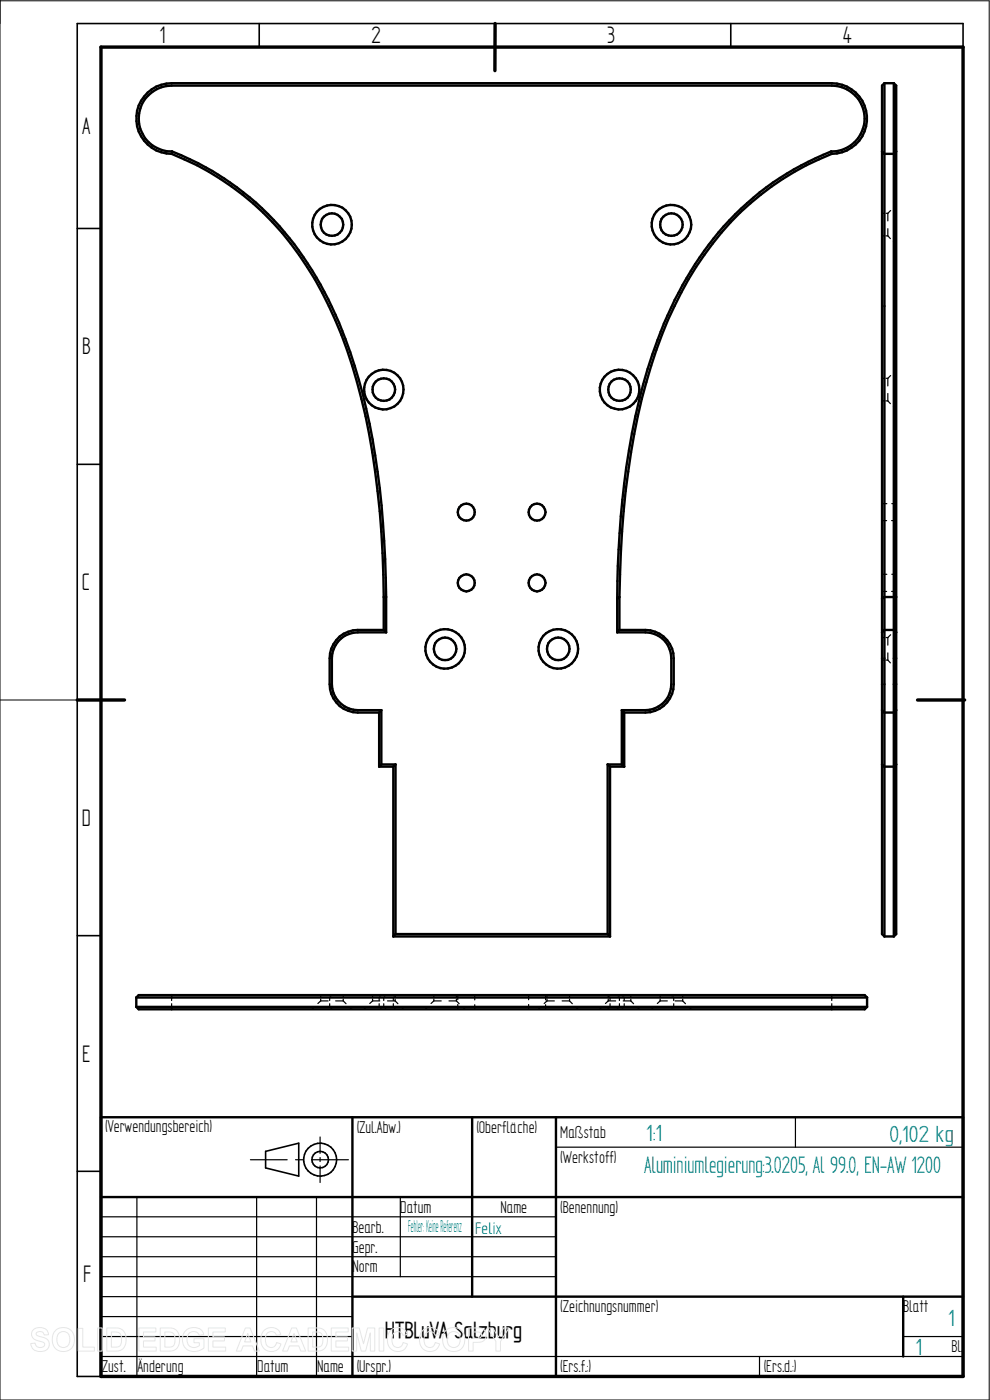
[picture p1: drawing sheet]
<svg xmlns="http://www.w3.org/2000/svg" width="210mm" height="297mm" viewBox="0 0 210 297" stroke-linecap="round" stroke-linejoin="round" font-family="sans-serif">
<path d="M0 0v297h209.8v-296.8h-209.8M0 148.5h16.4" fill="none" stroke="#000" stroke-width=".21"/>
<g fill="none" stroke="#000" stroke-width=".34">
<path d="M55 5v5M105 5v5M155 5v5M204.3 10v-5h-187.9v287h5M16.4 48.5h5M16.4 98.5h5M16.4 148.5h5M16.4 198.5h5M16.4 248.5h5M56.3 244.3l7.1-1.8v7l-7.1-1.7z"/>
<circle cx="67.9" cy="246" r="3.5"/>
<circle cx="67.9" cy="246" r="1.76"/>
</g>
<path d="M21.4 10h182.9v282h-182.9zM105 5v10M16.4 148.5h10M194.6 148.5h10" fill="none" stroke="#000" stroke-width=".72"/>
<g fill="none" stroke="#000" stroke-width=".51">
<path d="M187.6 17.7h2M187.6 17.7l-.5 .5v180l.5 .5M187.6 17.7v181M189.6 17.7v181M189.6 17.7l.5 .5v180l-.5 .5M36.4 32.6a60.3 60.3 0 0 1 30.4 26.7 110.7 110.7 0 0 1 12.8 40.8 202.2 202.2 0 0 1 1.8 26.6M36.4 32.6a7.5 7.5 0 0 1-7.5-7.5 7.5 7.5 0 0 1 7.5-7.4h140a7.5 7.5 0 0 1 7.5 7.4 7.5 7.5 0 0 1-7.5 7.5M36.5 32.1a61.2 61.2 0 0 1 31.5 28.3 108.1 108.1 0 0 1 11.6 36.2 211.2 211.2 0 0 1 2.3 30.1M36.5 32.1a7 7 0 0 1-7.1-6.9 7 7 0 0 1 7-7h140a7 7 0 0 1 7 7 7 7 0 0 1-7.1 6.9M36.5 32.1l-.1 .5M176.3 32.1a61.5 61.5 0 0 0-32.3 30 107.7 107.7 0 0 0-10.6 33.4 198.5 198.5 0 0 0-2.5 31.5M176.3 32.1l.1 .5"/>
<path d="M176.4 32.6a60.3 60.3 0 0 0-30.4 26.7 105.5 105.5 0 0 0-12.1 36.7 201.4 201.4 0 0 0-2.5 30.7M187.1 32.1l.5 .5h2M190.1 32.1l-.4 .5M81.4 133.6h-5.5a5.9 5.9 0 0 0-6 6.1v5.5a6 6 0 0 0 6 6h4.5M81.4 126.7v6.9M81.4 133.6l.5 .6M81.4 126.7h.5M81.9 126.7v7.5M81.9 134.2h-6a5.5 5.5 0 0 0-5.5 5.5v5.5a5.6 5.6 0 0 0 5.5 5.5h5M130.9 134.2h6a5.4 5.4 0 0 1 5.5 5.5v5.5a5.5 5.5 0 0 1-5.5 5.5h-5M130.9 127v7.2M131.4 126.7v6.9"/>
<path d="M131.4 133.6h5.5a6 6 0 0 1 6 6.1v5.5a6 6 0 0 1-6 6h-4.5M131.4 133.6l-.5 .6M131.4 126.7l-.5 .3M187.1 134.2l.5-.6h2l.5 .6M190.1 126.7h-2.5l-.5 .3M80.4 151.2v11.4M80.9 150.7v11.5M80.9 150.7l-.5 .5M131.9 150.7v11.5M131.9 150.7l.5 .5M132.4 151.2v11.4M187.1 150.7l.5 .5h2l.5-.5"/>
<path d="M80.4 162.6h3M80.9 162.2h3M80.9 162.2l-.5 .4M83.4 162.6v36.1M83.9 162.2v36M83.9 162.2l-.5 .4M128.9 162.2h3M128.9 162.2v36M128.9 162.2l.5 .4M129.4 162.6h3M129.4 162.6v36.1M131.9 162.2l.5 .4"/>
<path d="M187.1 162.2l.5 .4h2l.5-.4M83.4 198.7h46M83.9 198.2h45M83.9 198.2l-.5 .5M128.9 198.2l.5 .5M187.6 198.7h2M28.9 211.6l.5-.5h154l.5 .5M28.9 213.6h155M28.9 211.6h155M28.9 213.6l.5 .5h154l.5-.5M28.9 211.6v2M183.9 211.6v2"/>
<path d="M21.4 237h182.9v55h-182.9zM74.8 237v55M100.2 237v38.1M117.9 237v55M21.4 254h182.9M74.8 275.1h129.5M191.6 275.1v12.7"/>
<circle cx="70.4" cy="47.7" r="2.4"/>
<circle cx="70.4" cy="47.7" r="4.2"/>
<circle cx="142.4" cy="47.7" r="2.4"/>
<circle cx="142.4" cy="47.7" r="4.2"/>
<circle cx="81.4" cy="82.7" r="4.2"/>
<circle cx="81.4" cy="82.7" r="2.41"/>
<circle cx="131.4" cy="82.7" r="2.41"/>
<circle cx="131.4" cy="82.7" r="4.2"/>
<circle cx="98.9" cy="108.6" r="1.79"/>
<circle cx="113.9" cy="108.6" r="1.81"/>
<circle cx="94.4" cy="137.7" r="2.4"/>
<circle cx="94.4" cy="137.7" r="4.2"/>
<circle cx="98.9" cy="123.6" r="1.81"/>
<circle cx="113.9" cy="123.6" r="1.8"/>
<circle cx="118.4" cy="137.7" r="2.4"/>
<circle cx="118.4" cy="137.7" r="4.2"/>
</g>
<g fill="none" stroke="#000" stroke-width=".25">
<path d="M36.4 32.5v.1M36.5 32.3v-.2l.5 .3M37.6 32.6l1.1 .5M39.3 33.4l.5 .2M176.3 32.1l.1 .2M176.4 32.5v.1M187.1 32.1l.2 .2M187.5 32.5l.1 .1M189.6 32.6h.1M189.8 32.5l-.2 .1M190.1 32.1l-.1 .2M187.1 45.3h.4"/>
<path d="M187.1 50h.4M187.9 50h.4M188 45.3h.3M188.3 45.3v1.6M188.3 48.5v1.5M188.3 50l.6 .6M188.9 44.7l-.6 .6M189.5 51.3l.6 .6M190.1 43.4l-.5 .6M188.9 79.7l-.6 .6M190.1 78.4l-.5 .6M187.1 80.3h.4"/>
<path d="M187.1 85h.4M187.9 85h.4M188 80.3h.3M188.3 80.3v1.6M188.3 83.5v1.5M188.3 85l.6 .6M189.5 86.2l.6 .7M187.1 106.8h1M187.1 110.4h1M189.1 110.4h1M189.2 106.8h.9M81.4 126.7l.2 .1"/>
<path d="M81.9 126v.2M81.9 126.4v.3M81.9 126.9v.1h-.1M130.9 126.9v.1M131.1 126.7h-.2M131.3 126.7h.1M187.1 126.7h.1M187.1 135.3h.4M187.1 121.8h1M187.1 125.5h1M187.5 126.7h.1M188 135.3h.3"/>
<path d="M188.3 135.3v1.6M188.3 138.5v1.5M188.9 134.7l-.6 .6M189.1 125.5h1M189.2 121.8h.9M189.6 126.7l.2 .1M190 127h.1M190.1 133.5l-.5 .5M187.1 140h.4M187.9 140h.4M188.3 140l.6 .6M189.5 141.3l.6 .6"/>
<path d="M36.4 212.9v.8M36.4 211.5v.8M36.5 211.1v.1M36.5 214v.1M66.8 213.5l-.6 .6M68 212.3h1.6M68 211.1v.4M68 211.9v.4M68 212.3l-.6 .6M69.9 212.9l.2 .8M70.1 211.5l-.2 .1v.7M70.2 214l.2 .1"/>
<path d="M70.4 211.1l-.1 .1M71.2 212.3h1.6M72.8 211.1v.4M72.8 212v.3M72.8 212.3l.6 .6M74 213.6l.6 .5M77.8 213.5l-.6 .6M79 212.3h1.6M79 211.1v.4M79 211.9v.4M79 212.3l-.6 .6M80.4 212.9l.2 .8"/>
<path d="M80.6 211.5l-.2 .1v.7M80.8 214l.1 .1M80.9 211.1l-.1 .1M81.4 212.9l.1 .8M81.6 211.5l-.2 .1v.7M81.7 214l.2 .1M81.9 211.1l-.1 .1M82.2 212.3h1.6M83.4 212.9l.2 .8M83.6 211.5l-.2 .8M83.7 214l.2 .1M83.8 211.1v.4"/>
<path d="M83.8 212v.3M83.8 212.3l.6 .6M83.9 211.1l-.2 .2M85 213.6l.6 .5M90.8 213.5l-.6 .6M92 212.3h1.6M92 211.1v.4M92 211.9v.4M92 212.3l-.6 .6M95.2 212.3h1.6M96.8 211.1v.4M96.8 212v.3"/>
<path d="M96.8 212.3l.6 .6M97.1 211.1v1M97.1 213.1v1M98 213.6l.6 .5M100.7 211.1v1M100.7 213.1v1M112.1 211.1v1M112.1 213.1v1M114.8 213.5l-.6 .6M115.7 211.1v1M115.7 213.1v1M116 212.3h1.6"/>
<path d="M116 211.1v.4M116 211.9v.4M116 212.3l-.6 .6M119.3 212.3h1.5M120.8 211.1v.4M120.8 212v.3M120.8 212.3l.6 .6M122 213.6l.6 .5M127.8 213.5l-.6 .6M128.9 211.1l.2 .2M129 212.3h1.6M129 211.1v.4"/>
<path d="M129 211.9v.4M129 212.3l-.6 .6M129.1 214l-.2 .1M129.3 211.5l.1 .8M129.4 212.9v.7l-.2 .2M130.9 211.1l.2 .1M131.1 214l-.2 .1M131.3 211.5l.1 .8M131.4 212.9l-.1 .9M131.9 211.1l.2 .2M132 214l-.1 .1M132.2 212.3h1.6"/>
<path d="M132.3 211.5l.1 .8M132.4 212.9v.7l-.2 .2M133.8 211.1v.4M133.8 212v.3M133.8 212.3l.6 .6M135 213.6l.6 .5M138.8 213.5l-.6 .6M140 212.3h1.6M140 211.1v.4M140 211.9v.4M140 212.3l-.6 .6M142.4 211.1l.2 .2"/>
<path d="M142.6 214l-.2 .1M142.8 211.5l.1 .8M142.9 212.9v.7l-.2 .2M143.2 212.3h1.6M144.8 211.1v.4M144.8 212v.3M144.8 212.3l.6 .6M146 213.6l.6 .5M176.3 211.1l.1 .1M176.4 214l-.1 .1M176.4 211.5v.1M176.4 211.6v.7"/>
<path d="M176.4 212.9v.9M168.7 237v6.4M21.4 258.1h96.5M29 254v38M53.1 246h7.8M54.4 254v38M62.7 246h1.7M66.2 246h7.7M67.1 254v38M67.9 241.2v3.5M67.9 245.6v.8M67.9 247.4v3.5"/>
<path d="M84.9 254v16.8M117.9 243.4h86.4M21.4 270.8h96.5M21.4 266.6h96.5M21.4 262.4h96.5M21.4 275.1h53.4M21.4 279.3h53.4M21.4 287.8h182.9M21.4 283.5h53.4M161.1 287.8v4.2M191.6 283.5h12.7"/>
</g>
<g fill="none" stroke="#e6e6e6" stroke-width=".21">
<path d="M7.1 282.1a2.02 2.02 0 0 1 3.1 .7l.1 .4h-.9a.9 .9 0 0 0-.8-.7 .9 .9 0 0 0-.9 .5l.1 .3 .5 .2a2.15 2.15 0 0 1 2.1 1.4 1.72 1.72 0 0 1-2.3 1.8l-.7-.2-.7-.7-.2-.8 1-.1a1.06 1.06 0 0 0 .9 1 1.06 1.06 0 0 0 1.1-.7 1.66 1.66 0 0 0-1.6-.8 1.37 1.37 0 0 1-.8-2.3zM11.8 282.3a2.46 2.46 0 0 1 3.1-.2 2.46 2.46 0 0 1 .8 3 2.4 2.4 0 0 1-3.1 1.5 2.4 2.4 0 0 1-1.5-3.1l.2-.5zM12.4 282.9a1.39 1.39 0 0 1 1.7-.3 1.39 1.39 0 0 1 .7 1.6 1.41 1.41 0 0 1-1.4 1.7 1.41 1.41 0 0 1-1.3-1.7l.1-.8zM16.6 281.8h1v4h2.4v.8h-3.4zM20.7 281.7h1v4.9h-1zM22.6 281.7h1.9a2.2 2.2 0 0 1 2.2 2.8 2.02 2.02 0 0 1-2.2 2.1h-1.9zM23.6 282.6a1.8 1.8 0 0 1 2 .5 2.09 2.09 0 0 1-.4 2.6l-1.6 .1zM29.5 281.7h3.6v.9h-2.7v1h2.5v.9h-2.5v1.3h2.7v.8h-3.6zM34 281.7h1.8a2.2 2.2 0 0 1 2.3 2.8 2.02 2.02 0 0 1-2.2 2.1h-1.9zM35 282.6a1.8 1.8 0 0 1 1.9 .5 2.09 2.09 0 0 1-.4 2.6l-1.5 .1zM39.4 282.3a2.33 2.33 0 0 1 3.8 .8l-1 .2a1.37 1.37 0 0 0-1.6-.7 1.37 1.37 0 0 0-.9 1.5 1.56 1.56 0 0 0 .8 1.6 1.56 1.56 0 0 0 1.8-.2v-.6h-1.2v-.9h2.2v2a2.65 2.65 0 0 1-3.1 .5 2.65 2.65 0 0 1-1.5-2.7l.3-1zM44.2 281.7h3.6v.9h-2.6v1h2.4v.9h-2.4v1.3h2.7v.8h-3.7z"/>
<path d="M52 281.7h1.1l1.9 4.9h-1l-.4-1.1h-2l-.4 1.1h-1.1zM52.6 282.9l.6 1.8h-1.3zM56 282.3a2.12 2.12 0 0 1 3.6 .8l-1 .2a1.24 1.24 0 0 0-1.6-.7 1.24 1.24 0 0 0-.7 1.6 1.28 1.28 0 0 0 .4 1.4 1.28 1.28 0 0 0 1.6 0l.4-.8 .9 .3a2.19 2.19 0 0 1-2.5 1.6 2.19 2.19 0 0 1-1.8-2.5l.1-.9zM61.9 281.7h1l2 4.9h-1.1l-.4-1.1h-2l-.4 1.1h-1.1zM62.4 282.9l.7 1.8h-1.4zM65.4 281.7h1.8a2.2 2.2 0 0 1 2.3 2.8 2.02 2.02 0 0 1-2.3 2.1h-1.8zM66.3 282.6a1.8 1.8 0 0 1 2 .5 2.09 2.09 0 0 1-.4 2.6l-1.6 .1zM70.3 281.7h3.6v.9h-2.7v1h2.5v.9h-2.5v1.3h2.8v.8h-3.7zM74.7 281.7h1.5l.9 3.4 .9-3.4h1.5v4.9h-.9l-.1-3.8-.9 3.8h-1l-.9-3.8-.1 3.8h-.9zM80.4 281.7h1v4.9h-1zM82.8 282.3a2.12 2.12 0 0 1 3.6 .8l-.9 .2a1.24 1.24 0 0 0-1.6-.7 1.24 1.24 0 0 0-.8 1.6 1.28 1.28 0 0 0 .5 1.4 1.28 1.28 0 0 0 1.5 0l.4-.8 .9 .3a2.19 2.19 0 0 1-2.5 1.6 2.19 2.19 0 0 1-1.7-2.5l.1-.9zM89.6 282.3a2.12 2.12 0 0 1 3.6 .8l-.9 .2a1.24 1.24 0 0 0-1.6-.7 1.24 1.24 0 0 0-.7 1.6 1.28 1.28 0 0 0 .4 1.4 1.28 1.28 0 0 0 1.5 0l.4-.8 1 .3a2.19 2.19 0 0 1-2.6 1.6 2.19 2.19 0 0 1-1.7-2.5l.1-.9z"/>
<path d="M94.6 282.3a2.46 2.46 0 0 1 3.1-.2 2.46 2.46 0 0 1 .8 3 2.4 2.4 0 0 1-3.1 1.5 2.4 2.4 0 0 1-1.4-3.1l.1-.5zM95.2 282.9a1.39 1.39 0 0 1 1.7-.3 1.39 1.39 0 0 1 .7 1.6 1.41 1.41 0 0 1-1.3 1.7 1.41 1.41 0 0 1-1.4-1.7l.1-.8zM99.4 281.7h1.6a1.61 1.61 0 0 1 2.1 1.5 1.62 1.62 0 0 1-2.1 1.6h-.6v1.8h-1zM100.4 282.6a1.62 1.62 0 0 1 1.7 .3 .7 .7 0 0 1-.1 .8 .7 .7 0 0 1-.7 .2h-.9zM103.4 281.7h1.1l1.2 2 1.1-2h1.2l-1.8 2.9v2h-1v-2z"/>
</g>
<g font-size="5.7">
<text x="33.8" y="9.2">1</text>
<text x="78.8" y="9.2">2</text>
<text x="128.8" y="9.2">3</text>
<text x="178.8" y="9.2">4</text>
<text x="17.4" y="28.4">A</text>
<text x="17.4" y="75.2">B</text>
<text x="17.4" y="125.2">C</text>
<text x="17.4" y="175.2">D</text>
<text x="17.4" y="225.2">E</text>
<text x="17.6" y="271.9">F</text>
</g>
<text font-size="5.7" fill="#008080" x="136.7" y="248.7">Aluminiumlegierung:3.0205, Al 99.0, EN-AW 1200</text>
<g font-size="5.6" fill="#008080">
<text x="137.1" y="242">1:1</text>
<text x="188.7" y="242.2">0,102 kg</text>
<text x="201.2" y="281.3">1</text>
<text x="194.2" y="287.4">1</text>
</g>
<text font-size="5.5" x="81.6" y="283.8">HTBLuVA Salzburg</text>
<g font-size="4.1">
<text x="22.3" y="240.2">(Verwendungsbereich)</text>
<text x="75.7" y="240.4">(Zul.Abw.)</text>
<text x="101.1" y="240.4">(Oberfläche)</text>
<text x="118.8" y="241.4">Maßstab</text>
<text x="118.8" y="246.7">(Werkstoff)</text>
<text x="84.9" y="257.3">Datum</text>
<text x="106.2" y="257.3">Name</text>
<text x="118.8" y="257.3">(Benennung)</text>
<text x="74.8" y="261.5">Bearb.</text>
<text x="74.8" y="265.7">Gepr.</text>
<text x="74.8" y="270">Norm</text>
<text x="118.8" y="278.4">(Zeichnungsnummer)</text>
<text x="191.6" y="278.4">Blatt</text>
<text x="201.8" y="286.9">Bl.</text>
<text x="21.6" y="291.1">Zust.</text>
<text x="29.2" y="291.1">Änderung</text>
<text x="54.6" y="291.1">Datum</text>
<text x="67.3" y="291.1">Name</text>
<text x="75.7" y="291.1">(Urspr.)</text>
<text x="118.8" y="291.1">(Ers.f.:)</text>
<text x="162" y="291.1">(Ers.d.:)</text>
</g>
<text font-size="4.1" fill="#008080" x="86.6" y="261.5">Fehler: Keine Referenz</text>
<text font-size="4" fill="#008080" x="100.8" y="261.7">Felix</text>
</svg>
